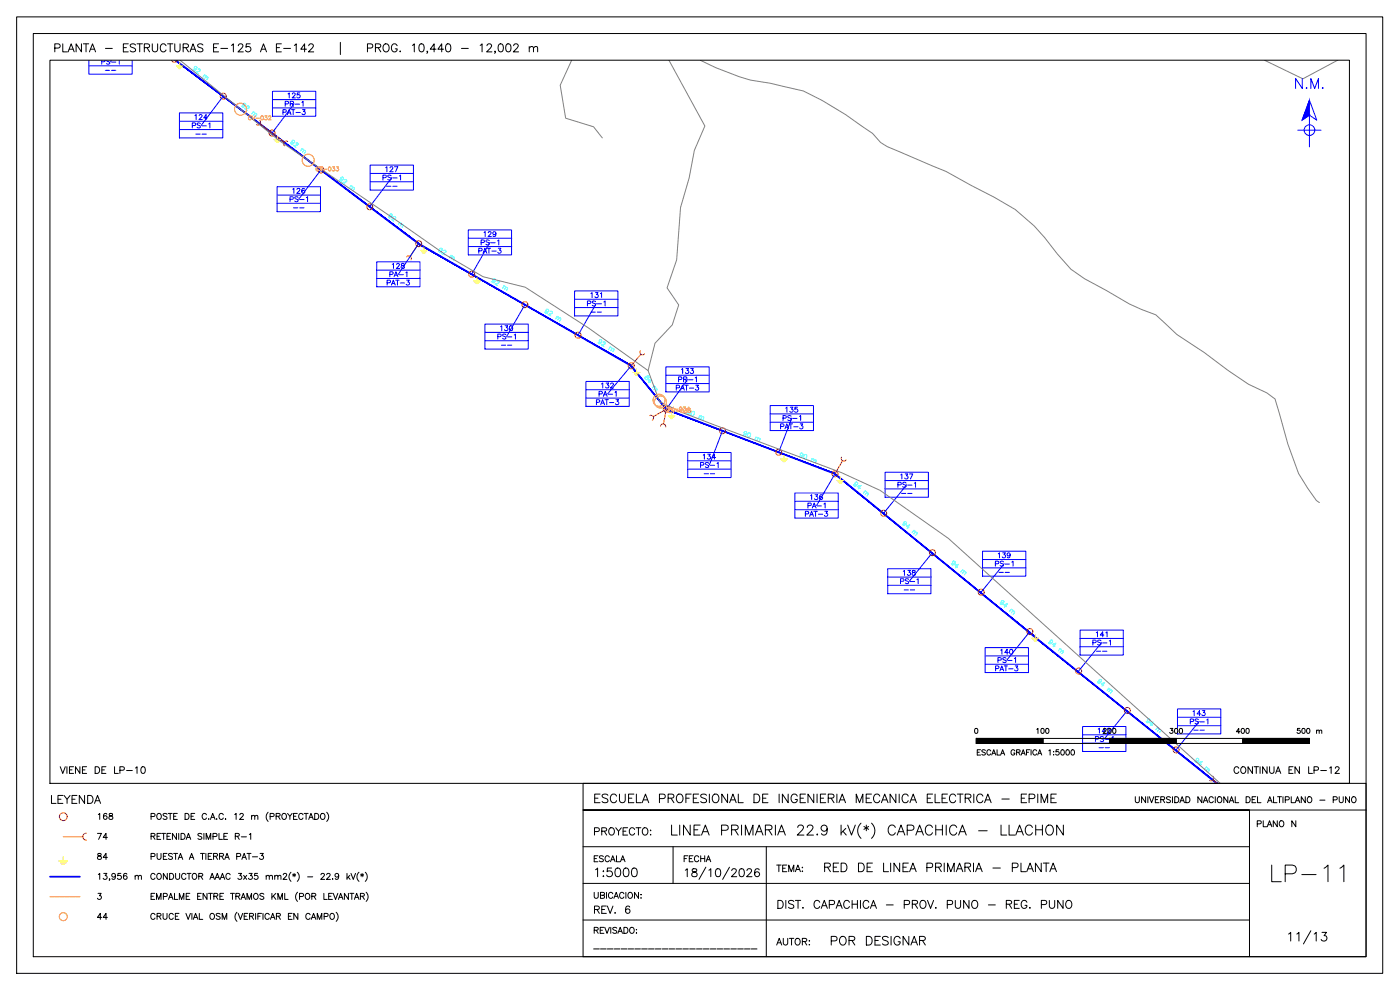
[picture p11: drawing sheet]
<svg xmlns="http://www.w3.org/2000/svg" width="420mm" height="297mm" viewBox="0 0 420 297" stroke-linecap="round" stroke-linejoin="round" font-family="sans-serif">
<!-- layer: RP_CONDUCTOR -->
<path d="M310.6 191.3l54.3 43.7h.4zM310.8 191.1l54.5 43.9-54.7-43.7zM250.5 142.3l60.1 49 .2-.2zM250.6 142.1l60.2 49-60.3-48.8zM199.9 122.9l50.6 19.4 .1-.2zM200 122.7l50.6 19.4-50.7-19.2zM189.3 109.8l10.6 13.1 .1-.2zM189.5 109.7l10.5 13-10.7-12.9zM125.5 73.2l63.8 36.6 .2-.1zM125.7 73l63.8 36.7-64-36.5zM52.5 18.1l73 55.1 .2-.2zM52.5 18.1h.4l72.8 54.9z" fill="#00f" stroke="#00f" stroke-width=".3"/>
<!-- layer: RP_CUADROPOSTE -->
<g fill="none" stroke="#00f" stroke-width=".3">
<path d="M26.7 18.1v4.2h13v-4.2M26.7 19.8h13M53.8 33.9h13.1v7.5h-13.1zM53.8 36.4h13.1M53.8 38.9h13.1M67 28.9l-6.6 8.7M81.8 27.4h13v7.5h-13zM81.8 29.9h13M81.8 32.4h13M88.3 31.1l-6.7 8.8M83.2 56h13v7.5h-13zM83.2 58.5h13"/>
<path d="M96.3 51l-6.6 8.8M111.1 49.5h13v7.5h-13zM111.1 52h13M111.1 54.5h13M117.6 53.3l-6.6 8.7M83.2 61h13M113.1 78.6h12.9v7.4h-12.9zM125.6 73.1l-6.1 9.2M140.5 69h13v7.5h-13zM140.5 71.5h13M140.5 74h13M147 72.7l-5.4 9.6"/>
<path d="M113.1 81.1h12.9M113.1 83.6h12.9M145.5 97.2h13v7.5h-13zM145.5 99.7h13M157.5 91.4l-5.5 9.6M172.4 87.3h13v7.5h-13zM172.4 89.8h13M172.4 92.3h13M178.9 91l-5.4 9.6M145.5 102.2h13M175.9 114.4h12.9v7.5h-12.9zM175.9 116.9h12.9"/>
<path d="M175.9 119.4h12.9M189.4 109.8l-7 8.4M199.8 110.1h13v7.5h-13zM199.8 112.6h13M199.8 115.1h13M206.3 113.8l-6.4 9M206.4 135.8h13v7.5h-13zM206.4 138.3h13M216.8 129.3l-3.9 10.2M231.1 121.7h13v7.5h-13zM231.1 124.2h13M231.1 126.7h13"/>
<path d="M237.6 125.4l-3.9 10.3M206.4 140.8h13M238.5 147.9h13.1v7.5h-13.1zM238.5 150.4h13.1M238.5 152.9h13.1M250.6 142.2l-5.5 9.5M265.6 141.7h13v7.5h-13zM265.6 144.2h13M265.6 146.7h13M272.1 145.4l-6.9 8.6M266.4 170.6h13v7.5h-13zM266.4 173.1h13"/>
<path d="M266.4 175.6h13M279.8 165.8l-6.9 8.6M294.9 165.4h13v7.5h-13zM294.9 167.9h13M294.9 170.4h13M301.4 169.1l-7 8.6M295.7 194.3h13v7.5h-13zM295.7 196.8h13M295.7 199.3h13M309.1 189.5l-6.9 8.6M324.1 189h13v7.5h-13zM324.1 191.5h13"/>
<path d="M324.1 194h13M330.6 192.8l-6.9 8.5M324.9 218h13v7.5h-13zM338.3 213.2l-6.9 8.5M353.4 212.7h13v7.5h-13zM353.4 215.2h13M353.4 217.7h13M359.9 216.5l-6.9 8.5M324.9 220.5h13M324.9 223h13"/>
</g>
<!-- layer: RP_POSTE -->
<g fill="none" stroke="#f00" stroke-width=".3">
<path d="M51.5 18.1a.91 .91 0 0 0 .8 .6 .91 .91 0 0 0 .9-.6"/>
<circle cx="67" cy="28.8" r=".9"/>
<circle cx="81.7" cy="39.9" r=".9"/>
<circle cx="96.3" cy="51" r=".9"/>
<circle cx="111" cy="62" r=".9"/>
<circle cx="125.6" cy="73.1" r=".9"/>
<circle cx="141.6" cy="82.3" r=".9"/>
<circle cx="157.5" cy="91.4" r=".9"/>
<circle cx="173.5" cy="100.6" r=".9"/>
<circle cx="189.4" cy="109.7" r=".9"/>
<circle cx="216.8" cy="129.2" r=".9"/>
<circle cx="233.7" cy="135.7" r=".9"/>
<circle cx="250.6" cy="142.2" r=".9"/>
<circle cx="265.2" cy="154" r=".9"/>
<circle cx="279.8" cy="165.8" r=".9"/>
<circle cx="294.5" cy="177.7" r=".9"/>
<circle cx="309.1" cy="189.5" r=".9"/>
<circle cx="323.7" cy="201.3" r=".9"/>
<circle cx="338.3" cy="213.2" r=".9"/>
<circle cx="353" cy="225" r=".9"/>
<circle cx="19" cy="245" r="1.17"/>
</g>
<!-- layer: RP_PTIERRA -->
<g fill="none" stroke="#ff0" stroke-width=".3">
<path d="M52.9 19.8h2M53.9 18.8v1M53.3 20.2h1.3M53.6 20.6h.6M82.3 41.9h1.9M82.6 42.3h1.3M83 42.7h.5M83.2 40.9v1M126.2 75.1h2M126.6 75.5h1.3M126.9 75.9h.6M127.2 74.1v1"/>
<path d="M142.2 84.3h2M142.5 84.7h1.3M142.9 85.1h.6M143.2 83.3v1M190 111.7h2M190.4 112.1h1.3M190.7 112.6h.6M191 110.8v.9M234.3 137.7h2M234.7 138.1h1.2M235 138.5h.6M235.3 136.7v1"/>
<path d="M251.2 144.2h2M251.5 144.6h1.3M251.9 145h.6M252.2 143.2v1M309.7 191.5h2M310 191.9h1.3M310.4 192.3h.6M310.7 190.5v1M17.7 258.3h2.6M18.1 258.9h1.7M18.6 259.4h.8M19 257.1v1.2"/>
</g>
<!-- layer: RP_VANO -->
<g fill="none" stroke="#0ff" stroke-width=".3">
<path d="M59 20.6a.4 .4 0 0 1-.6-.1 .4 .4 0 0 1 .2-.6 .4 .4 0 0 1 .5 .5l-.5 .7h-.4l-.2-.4M59.5 20.8l.4-.1 .2 .5-1.3 .4 .7 .5M61.3 22.6h.4l.2 .2-.5 .7M61.4 22.4l-.5 .7M61.8 23l.6 .3-.4 .6M73.7 31.7a.4 .4 0 0 1-.7-.1 .4 .4 0 0 1 .3-.6 .4 .4 0 0 1 .5 .4l-.8 .8-.3-.4M74.1 31.9l.3-.2 .3 .2v.5l-1.2 .2 .7 .6M88.3 42.7a.41 .41 0 0 1-.6 0 .41 .41 0 0 1 .2-.6 .41 .41 0 0 1 .5 .4l-.7 .8-.4-.5M88.8 42.9l.4-.1 .2 .5-1.3 .4 .7 .5M90.6 44.8l.6 .2-.4 .7M90.7 44.6l-.5 .7M91.1 45.2l.6 .2-.4 .7"/>
<path d="M103 53.8a.4 .4 0 0 1-.7-.1 .4 .4 0 0 1 .3-.5 .4 .4 0 0 1 .5 .4l-.8 .7-.3-.4M103.4 54l.4-.1 .3 .5-1.3 .4 .7 .5M105.3 55.8l.6 .3-.5 .6M105.4 55.6l-.5 .7M105.8 56.2h.4l.2 .3-.4 .6M117.6 64.9a.41 .41 0 0 1-.6-.1 .41 .41 0 0 1 .2-.6 .41 .41 0 0 1 .5 .4l-.5 .7h-.5l-.1-.3M118.1 65.1l.4-.1 .2 .5-1.2 .3 .7 .5M119.9 66.9l.6 .2-.4 .7M120.1 66.7l-.6 .7M120.5 67.3l.6 .2-.5 .7M132.7 75.1a.41 .41 0 0 1-.7 0 .41 .41 0 0 1 .2-.7 .41 .41 0 0 1 .6 .4l-.7 .9-.4-.4M133.2 75.2h.6v.4l-1.2 .4 .8 .5"/>
<path d="M135.2 76.8l.6 .1-.3 .8M135.3 76.6l-.4 .8M135.8 77.1h.4l.2 .2-.3 .7M148.6 84.2a.4 .4 0 0 1-.6 .1 .4 .4 0 0 1 .2-.7 .4 .4 0 0 1 .5 .4l-.6 .8-.4-.3M149.1 84.4l.4-.2 .3 .5-1.2 .5 .7 .4M151.1 86l.4-.1 .3 .2-.4 .7M151.3 85.8l-.5 .7M151.7 86.3l.4-.1 .3 .3-.4 .7M164.6 93.4a.4 .4 0 0 1-.7 0 .4 .4 0 0 1 .2-.6 .4 .4 0 0 1 .6 .3l-.5 .8-.4 .1-.2-.4M165.1 93.5l.3-.1 .4 .4-1.3 .6 .8 .4M167.1 95.1l.4-.1 .2 .3-.3 .7M167.2 94.9l-.4 .8"/>
<path d="M167.7 95.4h.4l.2 .2-.3 .7M180.5 102.5a.41 .41 0 0 1-.6 0 .41 .41 0 0 1 .2-.6 .41 .41 0 0 1 .5 .4l-.6 .9-.4-.4M181 102.7l.4-.2 .3 .4-.2 .3-1 .3 .7 .4M183 104.3l.4-.1 .3 .2-.4 .7M183.2 104.1l-.5 .7M183.6 104.6l.4-.1 .3 .3-.4 .7M193.6 113.2l.4-.1 .7 .3 .1-.2-.2-.4-.3-.1-.2 .2 .2 .9a.45 .45 0 0 1-.6 0 .45 .45 0 0 1-.1-.6zM195.1 114.8l-.6-.7 1.1-.1-1 .8M196.3 116l.5 .3-.6 .6M196.5 115.8l-.7 .6M196.7 116.5l.6 .4-.6 .5M209.9 124.9l.4-.1 .3 .1-.3 .8"/>
<path d="M210 124.7l-.3 .8M210.6 125.1l.3-.1 .3 .2-.2 .7M224 130a.4 .4 0 0 1-.6 .1 .4 .4 0 0 1 .1-.6 .4 .4 0 0 1 .6 .3l-.5 .9-.5-.3M224.6 130l.2-.1a.59 .59 0 0 1 .4 .8 .59 .59 0 0 1-.9 .3zM226.8 131.3l.4-.1 .2 .2-.2 .8M226.9 131.1l-.3 .8M227.4 131.6l.4-.1 .3 .1-.3 .8M240.9 136.5a.41 .41 0 0 1-.6 .1 .41 .41 0 0 1 .1-.6 .41 .41 0 0 1 .6 .2l-.5 1-.5-.4M241.5 136.5l.1-.1a.6 .6 0 0 1 .5 .8 .6 .6 0 0 1-.9 .3zM243.7 137.8l.4-.1 .2 .1-.2 .8M243.8 137.6l-.3 .8M244.3 138l.4-.1 .3 .2-.3 .8"/>
<path d="M257.3 145.3a.41 .41 0 0 1-.6 0 .41 .41 0 0 1 .2-.6 .41 .41 0 0 1 .5 .4l-.7 .7-.4-.4M258.1 146.5l-.7-.5 1-.3-.8 1M259.5 147.4l.6 .3-.4 .6M259.7 147.2l-.6 .7M260.1 147.9l.5 .2-.4 .7M271.9 157.2a.41 .41 0 0 1-.6-.1 .41 .41 0 0 1 .3-.6 .41 .41 0 0 1 .5 .4l-.8 .8-.4-.5M272.7 158.4l-.7-.6 1-.3-.8 1M274.2 159.3l.5 .2-.4 .7M274.3 159.1l-.6 .7M274.7 159.7l.6 .2-.5 .7M286.6 169a.4 .4 0 0 1-.7-.1 .4 .4 0 0 1 .3-.5 .4 .4 0 0 1 .5 .4l-.8 .7-.3-.4M287.4 170.2l-.8-.6 1.1-.3-.9 1.1"/>
<path d="M288.8 171.1l.6 .3-.5 .6M288.9 170.9l-.5 .7M289.3 171.5h.4l.2 .3-.5 .7M301.2 180.9a.4 .4 0 0 1-.7-.1 .4 .4 0 0 1 .3-.6 .4 .4 0 0 1 .5 .4l-.8 .8-.3-.5M302 182l-.8-.5 1.1-.3-.8 1M303.4 183h.4l.2 .2-.5 .7M303.6 182.8l-.6 .6M303.9 183.4h.4l.2 .2-.4 .7M315.8 192.7a.4 .4 0 0 1-.6-.1 .4 .4 0 0 1 .2-.6 .4 .4 0 0 1 .5 .5l-.7 .7-.4-.4M316.6 193.9l-.7-.6 1-.3-.8 1M318 194.8h.4l.2 .2-.4 .7M318.2 194.6l-.6 .7"/>
<path d="M318.5 195.2l.7 .3-.5 .6M330.4 204.5a.4 .4 0 0 1-.6-.1 .4 .4 0 0 1 .3-.5 .4 .4 0 0 1 .4 .4l-.7 .7-.4-.4M331.2 205.7l-.7-.6 1-.2-.8 1M332.6 206.6l.6 .3-.4 .6M332.8 206.4l-.5 .7M333.2 207.1l.6 .2-.5 .7M345.1 216.4a.41 .41 0 0 1-.7-.1 .41 .41 0 0 1 .3-.6 .41 .41 0 0 1 .5 .4l-.8 .8-.4-.5M345.8 217.6l-.7-.6 1-.3-.8 1M347.3 218.5l.6 .2-.5 .7M347.4 218.3l-.5 .6M347.8 218.9l.6 .2-.5 .7M359.7 228.2a.41 .41 0 0 1-.7-.1 .41 .41 0 0 1 .3-.6 .41 .41 0 0 1 .5 .5l-.8 .7-.3-.4"/>
<path d="M360.5 229.4l-.8-.6 1.1-.3-.8 1M361.9 230.3l.6 .2-.5 .7M362 230.1l-.5 .7M362.4 230.7h.4l.2 .3-.4 .6"/>
</g>
<!-- layer: RP_RETENIDA -->
<g fill="none" stroke="#f00" stroke-width=".3">
<path d="M78.1 37.2l7.1 5.4M86.4 42.5a.79 .79 0 0 0-1.1 .1 .79 .79 0 0 0 .1 1.1M122 77.1a.79 .79 0 0 1 1.1-.2 .79 .79 0 0 1 .3 1.1M125.6 73.1l-2.5 3.8M192.2 105.2a.79 .79 0 0 0 .1 1.1 .79 .79 0 0 0 1.1-.1M192.3 106.3l-2.9 3.5M195 124.7a.79 .79 0 0 1 1 .3 .79 .79 0 0 1-.3 1.1M196 125l3.9-2.2-.8 4.4M198.2 127.8a.79 .79 0 0 1 .9-.6 .79 .79 0 0 1 .7 .9M252.6 137.2a.79 .79 0 0 0 .3 1.1 .79 .79 0 0 0 1-.3M252.8 138.3l-2.2 3.9M364 232.9a.79 .79 0 0 1 .1 1.1 .79 .79 0 0 1-1.1 .1"/>
<path d="M364.1 234l1.2 1M19 251h5.8M25.9 250a1.05 1.05 0 0 0-1.1 1 1.05 1.05 0 0 0 1.1 1.1"/>
</g>
<!-- layer: VIAS -->
<path d="M54.1 18.1l29.6 24 35.3 24.1 14.6 10.2 11.4 6.6 12.6 3.2 19.1 12.2 17.8 12.8 3.4 9.3 6.5 3.2 48.2 18.1 11.5 5.3 20.5 14.4 81.6 73.5M171.6 18.1l-3.5 7.5 1.7 9.9 8.3 2.5 2.7 3.4M200.8 18.1l10.7 19.7-3.1 7.3-1.6 8.3-2.6 8.9-1.1 15.7-2.9 8.4 3.5 5.1-1.9 6-5.2 5.5-2.1 8.2M210.2 18.1a57.6 57.6 0 0 0 21 6.9l9.9 2.3 5.6 2.8 7.1 4.3 8.1 5.6 2.4 2.8 2 1.2 17.6 7.4 14.5 7.8a49.8 49.8 0 0 1 18.9 17l4.1 4.6 4.1 2.8 13.4 7.6 8 3.3 6.3 5.9 8.3 5.4 6.9 5.3 6.3 4.2 5.5 2.6 2.5 1.8 3.8 13.5 3.2 8.9 5.4 8.1 .9 .6M379.5 18.1l11.5 5.6 10.6-5.6" fill="none" stroke="#808080" stroke-width=".3"/>
<!-- layer: CRUCES -->
<g fill="none" stroke="#ff7f00" stroke-width=".3">
<path d="M95.7 50.4a.43 .43 0 0 0-.5-.3 .43 .43 0 0 0-.4 .5v.2a.44 .44 0 0 0 .4 .5 .44 .44 0 0 0 .5-.3M95.9 50.1l.5 1.2 .4-1.2M97.1 50.8h1M99.8 50.1h.6l-.3 .5a.4 .4 0 0 1 .3 .6 .4 .4 0 0 1-.7-.1M101 50.1h.6l-.4 .5a.4 .4 0 0 1 .3 .6 .4 .4 0 0 1-.7-.1"/>
<circle cx="72.2" cy="32.8" r="1.81"/>
<circle cx="92.5" cy="48.1" r="1.81"/>
<circle cx="99" cy="50.6" r=".55"/>
<circle cx="197.8" cy="120.1" r="1.81"/>
<circle cx="198.2" cy="120.6" r="1.81"/>
<circle cx="19" cy="275" r="1.2"/>
</g>
<!-- layer: MARCO -->
<path d="M5 5.1h410v286.9h-410zM10 10.1h400v276.9h-400zM15 18.1h390v216.9h-390z" fill="none" stroke="#000" stroke-width=".3"/>
<!-- layer: NM -->
<g fill="none" stroke="#00f" stroke-width=".3">
<path d="M389.5 39.1h7M393 30.1l2.2 6-2.2-1.5-2.2 1.5zM393 34.6v9.5"/>
<circle cx="393" cy="39" r="1.6"/>
</g>
<path d="M393 30.1v4.5h-1.7zM391.3 34.6l-.5 1.5 2.2-1.5z" fill="#00f" stroke="#00f" stroke-width=".3"/>
<!-- layer: ROTULO -->
<g fill="none" stroke="#000" stroke-width=".3">
<path d="M16.4 14.4h1.1a.64 .64 0 0 0 .6-.6 .64 .64 0 0 0-.6-.6h-1.1v2.4M18.8 13.2v2.4h1.4M20.4 15.6l1-2.4 .9 2.4M20.8 14.8h1.1M24.4 13.2v2.4l-1.6-2.4v2.4M25 13.2h1.6M25.8 13.2v2.4M26.8 15.6l1-2.4 .9 2.4M27.2 14.8h1.1M31.6 14.5h2.1M37 14.3h.9M38.5 13.2h-1.5v2.4h1.5"/>
<path d="M40.7 13.5a.9 .9 0 0 0-.9-.4 .9 .9 0 0 0-.7 .6l.2 .4 1.1 .4 .3 .7a1.07 1.07 0 0 1-1.6 0M41.1 13.2h1.6M41.9 13.2v2.4M43.3 14.3l1.4-.1 .2-.3-.1-.5-.5-.2h-1v2.4M44.1 14.3l.8 1.3M45.7 13.2v1.7a.81 .81 0 0 0 .8 .7 .81 .81 0 0 0 .8-.7v-1.7M49.8 13.7a.88 .88 0 0 0-1-.6 .88 .88 0 0 0-.7 1v.6a.88 .88 0 0 0 .7 .9 .88 .88 0 0 0 1-.6M50.3 13.2h1.6M51.1 13.2v2.4M52.5 13.2v1.7a.8 .8 0 0 0 .7 .7 .8 .8 0 0 0 .8-.7v-1.7M55 14.3l1.3-.1 .3-.3-.1-.5-.5-.2h-1v2.4M55.8 14.3l.8 1.3"/>
<path d="M57 15.6l.9-2.4 .9 2.4M57.4 14.8h1.1M60.9 13.5a.89 .89 0 0 0-.9-.4 .89 .89 0 0 0-.7 .6l.2 .4 1.2 .4 .2 .7a1.05 1.05 0 0 1-1.6 0M64.1 14.3h.9M65.6 13.2h-1.5v2.4h1.5M66.3 14.5h2M69.5 13.6l.5-.4v2.4M71.5 13.7l.3-.4 .7-.1 .3 .2 .1 .5-1.5 1.7h1.6M75.1 13.2h-1.2l-.1 1a.85 .85 0 0 1 1.3 0 .85 .85 0 0 1-.2 1.2 .85 .85 0 0 1-1.2-.3M78.2 15.6l.9-2.4 .9 2.4M78.5 14.8h1.2M83 14.3h.9"/>
<path d="M84.4 13.2h-1.4v2.4h1.4M85.1 14.5h2.1M88.3 13.6l.6-.4v2.4M92 14.8h-1.7l1.1-1.6v2.4M92.7 13.7l.2-.4 .7-.1 .3 .2 .1 .5-1.4 1.7h1.5M102.2 12.7v3.7M110.3 14.4l1.4-.1 .2-.3-.1-.6-.5-.2h-1v2.4M112.7 14.3l1.3-.1 .3-.6-.6-.4h-1v2.4M113.5 14.3l.8 1.3M115.4 13.3a1.19 1.19 0 0 1 1.5 .8 1.19 1.19 0 0 1-.8 1.5 1.25 1.25 0 0 1-1.2-.9 1.25 1.25 0 0 1 .5-1.4zM119.2 13.7a.88 .88 0 0 0-1-.6 .88 .88 0 0 0-.7 1v.6a.86 .86 0 0 0 .8 .9 .86 .86 0 0 0 .9-.9h-.6M120 15.4h.2z"/>
<path d="M123.8 13.6l.5-.4v2.4M126 13.3a.76 .76 0 0 1 1.2 .3l.1 .6a1.03 1.03 0 0 1-.9 1.4 1.55 1.55 0 0 1-.4-2.3zM128.3 15.4h-.2h.2l-.2 .6M130.9 14.8h-1.8l1.2-1.6v2.4M133.1 14.8h-1.7l1.2-1.6v2.4M134 13.3a.76 .76 0 0 1 1.2 .3l.1 .6a1.03 1.03 0 0 1-.9 1.4 1.55 1.55 0 0 1-.4-2.3zM138.5 14.5h2M144.1 13.6l.6-.4v2.4M146.2 13.7l.2-.4 .7-.1 .3 .2 .1 .5-1.5 1.7h1.6M148.7 15.4h-.3h.3l-.3 .6M149.8 13.3a.76 .76 0 0 1 1.2 .3l.1 .6a1.03 1.03 0 0 1-.9 1.4 1.55 1.55 0 0 1-.4-2.3zM152.1 13.3a.76 .76 0 0 1 1.1 .3l.2 .6a1.03 1.03 0 0 1-1 1.4 1.55 1.55 0 0 1-.3-2.3z"/>
<path d="M154.2 13.7l.2-.4 .7-.1 .3 .2 .1 .5-1.4 1.7h1.5M158.8 14.4l.6-.4 .6 .1 .1 1.5M158.8 14v1.6M160.1 14.4l.6-.4 .5 .1 .2 1.5M292.7 218.6a.74 .74 0 0 1 .9 .6 .74 .74 0 0 1-.5 .9l-.6-.3zM175 235h235v52h-235zM293 221.6h20v1.5h-20zM293.3 225.7h.6M294.3 224.9h-1v1.7h1M295.7 225.2l-.4-.3-.6 .3v.3l1 .4v.4l-.4 .3-.6-.3M297.3 225.3a.59 .59 0 0 0-.6-.4 .59 .59 0 0 0-.5 .7v.3a.59 .59 0 0 0 .5 .7 .59 .59 0 0 0 .6-.4M297.6 226.6l.6-1.7 .7 1.7"/>
<path d="M297.9 226h.7M299.2 224.9v1.7h.9M300.3 226.6l.6-1.7 .6 1.7M300.5 226h.8M304.6 225.3a.59 .59 0 0 0-.7-.4 .59 .59 0 0 0-.5 .7v.3a.57 .57 0 0 0 .6 .7 .57 .57 0 0 0 .6-.7h-.4M305.1 225.7l.9-.1 .1-.5-1-.2v1.7M305.6 225.7l.6 .9M306.5 226.6l.6-1.7 .6 1.7M306.7 226h.8M308.1 225.7h.6M309.1 224.9h-1v1.7M309.4 224.9v1.7"/>
<path d="M311.1 225.3a.59 .59 0 0 0-.7-.4 .59 .59 0 0 0-.4 .7v.3a.59 .59 0 0 0 .4 .7 .59 .59 0 0 0 .7-.4M311.4 226.6l.6-1.7 .6 1.7M311.7 226h.7M313 221.6h20v1.5h-20zM314.8 225.3l.4-.4v1.7M316.2 225.5h.1M316.2 226.4h.1M317.7 224.9h-.7l-.1 .7a.57 .57 0 0 1 .9 0 .57 .57 0 0 1-.2 .9 .57 .57 0 0 1-.8-.2M318.6 225a.79 .79 0 0 1 .9 .6 .79 .79 0 0 1-.5 1l-.6-.3-.1-.7zM320.1 225a.79 .79 0 0 1 .9 .6 .79 .79 0 0 1-.5 1l-.5-.3-.1-.7zM321.6 225a.79 .79 0 0 1 1 .6 .79 .79 0 0 1-.6 1l-.5-.3-.1-.7zM333 221.6h20v1.5h-20z"/>
<path d="M340.7 239v1.3l.5 .5 .6-.2 .1-1.6M343.8 239v1.8l-1.2-1.8v1.8M344.5 239v1.8M344.9 239l.7 1.8 .7-1.8M346.7 239.9h.7M347.8 239h-1.1v1.8h1.1M348.4 239.9l1-.1 .1-.6-1.1-.2v1.8M349 239.9l.5 .9M351.3 239.3l-.5-.3-.6 .1v.6l.9 .4 .2 .5-.5 .2-.7-.2M351.9 239v1.8M352.6 239h.5a.95 .95 0 0 1 .7 .9 .95 .95 0 0 1-.7 .9h-.5zM353 221.6h20v1.5h-20z"/>
<path d="M355.9 239h.6a.95 .95 0 0 1 .6 .9 .95 .95 0 0 1-.6 .9h-.6zM360.7 239v1.8l-1.2-1.8v1.8M364.1 239.5a.66 .66 0 0 0-.7-.5 .66 .66 0 0 0-.6 .7v.5a.67 .67 0 0 0 .6 .6 .67 .67 0 0 0 .7-.4M364.7 239v1.8M365.5 239.3l.2-.2a.84 .84 0 0 1 1 .8 .84 .84 0 0 1-1 .9l-.4-.6zM368.5 239v1.8l-1.2-1.8v1.8M370.7 239v1.8h1.1M373 221.6h20v1.5h-20zM374 239h.6a.97 .97 0 0 1 .6 .9 .97 .97 0 0 1-.6 .9h-.6zM375.8 239.9h.7M376.9 239h-1.1v1.8h1.1M377.4 239v1.8h1"/>
<path d="M382.2 239v1.8h1M383.4 239h1.2M384 239v1.8M385 239v1.8M385.7 240l1.1-.1v-.7l-1.1-.2v1.8M387.5 239v1.8h1.1M391.7 239v1.8l-1.2-1.8v1.8M392.7 239.1a.84 .84 0 0 1 1 .8 .84 .84 0 0 1-1 .9l-.4-.6zM400.1 240l1.1-.1v-.7l-1.1-.2v1.8M401.9 239v1.3l.5 .5 .6-.2 .1-1.6M405 239v1.8l-1.2-1.8v1.8M406 239.1a.84 .84 0 0 1 1 .8 .84 .84 0 0 1-1 .9l-.4-.6z"/>
<path d="M175 254h200M201.5 247.6v3h1.8M202 254v11.1M204 247.6v3M207.1 247.6v3l-2-3v3M208.3 249h1.1M210.1 247.6h-1.8v3h1.8M210.5 250.6l1.2-3 1.1 3M211 249.5h1.4M216.6 249.1l1.7-.1a.79 .79 0 0 0 .2-.9 .79 .79 0 0 0-.7-.5h-1.2v3M219.6 249l1.7-.2 .3-.4-.2-.6-.6-.2h-1.2v3M220.6 249l1 1.6"/>
<path d="M222.5 247.6v3M223.7 250.6v-3l1.1 3 1.2-3v3M226.7 250.6l1.1-3 1.2 3M227.1 249.5h1.5M229.7 249l1.7-.2 .3-.4-.1-.6-.6-.2h-1.3v3M230 254v33M230.7 249l1 1.6M232.7 247.6v3M233.4 250.6l1.1-3 1.2 3M233.8 249.5h1.5M239.4 248.3l.2-.5 .4-.2 .8 .1a.66 .66 0 0 1 .2 1l-1.7 1.9h2M242.3 248.3l.1-.5 .4-.2 .9 .1a.66 .66 0 0 1 .1 1l-1.7 1.9h2"/>
<path d="M245.3 250.3v.3zM248.3 248.5a.93 .93 0 0 1-1.3 .9 .93 .93 0 0 1-.4-1.5 .93 .93 0 0 1 1.5 .1 2.71 2.71 0 0 1-.3 2.4 .87 .87 0 0 1-1.3-.3M252.4 247.6v3M253 249.4l1 1.2M253.8 248.5l-1.4 1.5M254.4 247.6l1.1 3 1.2-3M258.4 247a3.1 3.1 0 0 0 0 4.6M259.3 248l1.4 .8M260 247.6v1.7M260.7 248l-1.4 .8M261.6 247a3.1 3.1 0 0 1 0 4.6M268.7 248.3a1.1 1.1 0 0 0-1.3-.8 1.1 1.1 0 0 0-.8 1.2 1.32 1.32 0 0 0 .2 1.4 1.32 1.32 0 0 0 1.5 .3l.4-.6"/>
<path d="M269.3 250.6l1.1-3 1.1 3M269.7 249.5h1.4M272.3 249.1h1.3a.78 .78 0 0 0 .7-.8 .78 .78 0 0 0-.7-.7h-1.3v3M274.8 250.6l1.2-3 1.1 3M275.3 249.5h1.4M279.8 248.3a1.1 1.1 0 0 0-1.2-.8 1.1 1.1 0 0 0-.9 1.2 1.31 1.31 0 0 0 .3 1.4 1.31 1.31 0 0 0 1.4 .3l.4-.6M280.8 249h2M280.8 247.6v3M282.8 247.6v3M284 247.6v3M287.1 248.3a1.1 1.1 0 0 0-1.2-.8 1.1 1.1 0 0 0-.9 1.2 1.31 1.31 0 0 0 .3 1.4 1.31 1.31 0 0 0 1.4 .3l.4-.6M287.7 250.6l1.1-3 1.2 3"/>
<path d="M288.1 249.5h1.5M293.7 249.3h2.6M300.4 247.6v3h1.7M302.8 247.6v3h1.7M304.8 250.6l1.2-3 1.1 3M305.3 249.5h1.4M309.8 248.3a1.1 1.1 0 0 0-1.2-.8 1.1 1.1 0 0 0-.9 1.2 1.31 1.31 0 0 0 .3 1.4 1.31 1.31 0 0 0 1.4 .3l.4-.6M310.8 249h2M310.8 247.6v3M312.8 247.6v3M314.1 248a1.1 1.1 0 0 1 1.3-.4 1.1 1.1 0 0 1 .7 1.1 1.32 1.32 0 0 1-.3 1.4 1.32 1.32 0 0 1-1.4 .3 1.85 1.85 0 0 1-.3-2.4zM319.1 247.6v3l-2-3v3"/>
<path d="M354.1 240.8l.7-1.8 .7 1.8M354.4 240.2h.8M361.1 240.8l.7-1.8 .7 1.8M361.4 240.2h.8M368.9 240.8l.7-1.8 .7 1.8M369.2 240.2h.8M380.4 240.8l.7-1.8 .7 1.8M380.7 240.2h.8M388.7 240.8l.7-1.8 .7 1.8M389 240.2h.8M396.1 240.1h1.5M410 243h-235h200v44"/>
<path d="M175 276h200M175 265.1h200M178.3 267.7v1.3l.5 .5 .7-.2v-1.6M178.3 279.1l1.1-.1 .1-.6-1.2-.2v1.8M178.9 279.1l.6 .9M180.1 279.1h.7M180.2 268.6l1.1-.1v-.6l-1.1-.2v1.8l1.1-.1 .1-.4-.4-.4M181.3 278.2h-1.2v1.8h1.2M181.5 278.2l.7 1.8 .7-1.8M182 267.7v1.8M183.3 278.2v1.8M183.9 268.2a.66 .66 0 0 0-.8-.5 .66 .66 0 0 0-.5 .7 .74 .74 0 0 0 .2 1 .74 .74 0 0 0 1-.1l.1-.2"/>
<path d="M184.2 269.5l.7-1.8 .7 1.8M184.5 269h.9M185.1 278.5l-.4-.3-.8 .3 .2 .4 1 .6v.3l-.4 .2-.8-.2M185.7 279.4h.9M187.2 268.2a.66 .66 0 0 0-.7-.5 .66 .66 0 0 0-.6 .7 .74 .74 0 0 0 .3 1 .74 .74 0 0 0 1-.1v-.2M187.2 278.2h.6a.95 .95 0 0 1 .7 .9 .95 .95 0 0 1-.7 .9h-.6zM187.8 267.7v1.8M188.8 267.8a.84 .84 0 0 1 1 .8 .84 .84 0 0 1-1 .9l-.4-.6zM189.3 278.3a.84 .84 0 0 1 1.1 .8 .84 .84 0 0 1-1.1 .9l-.3-.6zM190.9 278.9h.2zM190.9 280h.2zM191.6 267.7v1.8l-1.2-1.8v1.8"/>
<path d="M192.3 268.4h.2zM192.3 269.5h.2zM205.7 261.1l.5-.4v2.3M207.8 260.8a.49 .49 0 0 0 .3 .8l.4 .1a.69 .69 0 0 1 .7 .6 .69 .69 0 0 1-.6 .7h-.4a.69 .69 0 0 1-.6-.7 .69 .69 0 0 1 .7-.6l.4-.1a.47 .47 0 0 0 .3-.8zM211.8 260.2l-2 3.6M212.7 261.1l.6-.4v2.3M215 260.8a.8 .8 0 0 1 1.2 .3 1.13 1.13 0 0 1 .1 1.3 1.13 1.13 0 0 1-1.3 .5 1.88 1.88 0 0 1 0-2.1zM218.9 260.2l-2 3.6M219.6 261.2l.5-.5h.4l.5 .4-.4 .8-1.1 1.1h1.6M222.1 260.8a.8 .8 0 0 1 1.2 .3 1.13 1.13 0 0 1 .1 1.3 1.13 1.13 0 0 1-1.3 .5l-.3-.9zM224.2 261.2l.4-.5h.5l.5 .4-.4 .8-1.1 1.1h1.6M227.8 261a.7 .7 0 0 0-1-.2 1.36 1.36 0 0 0 .5 2.2 .75 .75 0 0 0 .7-.7 .75 .75 0 0 0-.8-.7 .75 .75 0 0 0-.7 .6"/>
<path d="M393.4 279.3l-2.2 3.9M396.7 279.7h1.4l-.7 1a.86 .86 0 0 1 .6 1.4 .86 .86 0 0 1-1.5-.2M185.4 280l.7-1.8 .7 1.8M386.7 280.3l.6-.6v2.6M389.2 280.3l.6-.6v2.6M394.4 280.3l.6-.6v2.6"/>
</g>
<!-- layer: 0 -->
<g fill="#000" stroke="#000" stroke-width=".3">
<path d="M293 221.6l20 1.5v-1.5zM293 221.6l20 1.5h-20z"/>
<path d="M333 221.6l20 1.5v-1.5zM333 221.6l20 1.5h-20z"/>
<path d="M373 221.6l20 1.5v-1.5zM373 221.6l20 1.5h-20z"/>
</g>
<!-- layer: RP_LEYENDA -->
<g fill="none" stroke="#000" stroke-width=".3">
<path d="M45.3 245l1.1-.1v-.7l-1.1-.1v1.8M45.3 250.9l1.1-.1v-.6l-1.1-.2v1.8M45.3 257l1.1-.1v-.7l-1.1-.1v1.8M45.9 250.9l.6 .9M47.1 256.1v1.2l.5 .6 .6-.3 .1-1.5M47.1 250.9h.7M47.2 244.3l.2-.2a.84 .84 0 0 1 1 .9 .84 .84 0 0 1-1 .8l-.3-.6zM48.2 250h-1.1v1.8h1.1M48.5 250h1.2M49 256.9h.7M49.1 250v1.8M50.1 244.3l-.4-.2-.8 .2 .2 .4 .9 .5 .1 .4-.4 .3-.8-.3"/>
<path d="M50.1 256.1h-1.1v1.8h1.1M50.1 250.9h.7M50.5 244.1h1.2M51.1 244.1v1.8M51.2 250h-1.1v1.8h1.1M51.8 256.3l-.5-.2-.7 .2 .1 .4 1 .5-.1 .6-.6 .1-.4-.3M52.1 244.9h.7M52.1 256.1h1.2M52.7 256.1v1.8M53 250v1.8l-1.2-1.8v1.8M53.2 244.1h-1.1v1.8h1.1M53.5 257.9l.7-1.8 .6 1.8"/>
<path d="M53.6 250v1.8M53.7 257.2h.9M54.3 250h.6a.95 .95 0 0 1 .7 .9 .95 .95 0 0 1-.7 .9h-.6zM55.5 244.1h.6a.96 .96 0 0 1 .7 .9 .96 .96 0 0 1-.7 .9h-.6zM55.9 251.8l.7-1.8 .6 1.8M56.1 251.3h.9M56.8 257.9l.7-1.8 .7 1.8M57.1 257.2h.8M57.3 244.9h.7M58.4 244.1h-1.1v1.8h1.1M60.2 256.1h1.2M60.6 250.3l-.4-.3-.8 .3 .2 .4 .9 .5 .1 .4-.4 .2-.8-.2"/>
<path d="M60.8 256.1v1.8M61.2 250v1.8M61.8 256.1v1.8M61.9 251.8v-1.8l.7 1.8 .6-1.8v1.8M62 244.5a.67 .67 0 0 0-.8-.4 .67 .67 0 0 0-.5 .6 .75 .75 0 0 0 .2 1 .75 .75 0 0 0 1-.1l.1-.2M62.5 256.9h.7M62.6 245.8h.1zM63.2 245.9l.6-1.8 .7 1.8M63.4 245.2h.9M63.6 256.1h-1.1v1.8h1.1M63.9 251l1.1-.1v-.7l-1.1-.2v1.8M64.1 256.9l1-.1 .1-.6-1.1-.1v1.8"/>
<path d="M64.7 256.9l.6 1M65 245.8h.1zM65.7 250v1.8h1.1M65.9 256.9l1-.1 .1-.6-1.1-.1v1.8M66.5 256.9l.6 1M67 244.5a.67 .67 0 0 0-.7-.4 .67 .67 0 0 0-.6 .6 .75 .75 0 0 0 .2 1 .75 .75 0 0 0 1-.1l.1-.2M67.2 250.9h.7M67.4 257.9l.7-1.8 .7 1.8M67.6 245.8h.2zM67.7 257.2h.9M68.3 250h-1.1v1.8h1.1M70.4 244.4l.5-.3v1.8"/>
<path d="M70.6 250.9l1-.1 .1-.6-1.1-.2v1.8M71 257l1.1-.1 .1-.7-1.2-.1v1.8M71.2 250.9l.6 .9M72 244.5l.3-.4 .7 .3-1.1 1.5h1.2M72.4 251.1h1.6M72.6 257.9l.7-1.8 .7 1.8M72.8 257.2h.9M74.1 256.1h1.2M74.7 256.1v1.8M74.8 250.4l.4-.4v1.8M75.5 245l.4-.3h.5l.1 1.2M75.5 244.7v1.2"/>
<path d="M75.8 257.1h1.5M76.5 245l.4-.3h.4l.1 1.2M78.1 256.1h.9l-.5 .6a.6 .6 0 0 1 .4 1 .6 .6 0 0 1-1-.2M80.5 243.7a1.88 1.88 0 0 0 0 2.8M81.1 245l1-.1 .1-.7-1.1-.1v1.8M82.9 244.9l1-.1 .1-.6-1.1-.1v1.8M83.5 244.9l.6 1M84.8 244.3l.1-.2a.84 .84 0 0 1 1.1 .9 .84 .84 0 0 1-1.1 .8l-.3-.6zM86.3 244.1l.7 .8v1M87.7 244.1l-.7 .8M88.1 244.9h.7M89.2 244.1h-1.1v1.8h1.1"/>
<path d="M90.9 244.5a.67 .67 0 0 0-.7-.4 .67 .67 0 0 0-.6 .6 .75 .75 0 0 0 .3 1 .75 .75 0 0 0 .9-.1l.1-.2M91.3 244.1h1.2M91.9 244.1v1.8M92.6 245.9l.7-1.8 .7 1.8M92.9 245.2h.9M94.4 244.1h.6a.95 .95 0 0 1 .7 .9 .95 .95 0 0 1-.7 .9h-.6zM96.3 244.3l.2-.2a.84 .84 0 0 1 1.1 .9 .84 .84 0 0 1-1.1 .8l-.3-.6zM98 243.7a1.88 1.88 0 0 1 0 2.8M29.4 268h1l-.6 .7a.59 .59 0 0 1 .5 1 .59 .59 0 0 1-1-.2M29.5 262.4l.4-.3v1.7M31.1 262.1h1l-.5 .6a.6 .6 0 0 1 .4 1 .6 .6 0 0 1-1-.2M32.9 263.8h-.1h.1l-.1 .4"/>
<path d="M34.6 262.6a.56 .56 0 0 1-.7 .5 .56 .56 0 0 1-.2-.9 .56 .56 0 0 1 .9 .1v.3a.85 .85 0 0 1-.6 1.2l-.4-.2M36.3 262.1h-.9l-.1 .7a.64 .64 0 0 1 1 0 .64 .64 0 0 1-.1 1 .64 .64 0 0 1-1-.3M38.1 262.3l-.1-.2a.89 .89 0 0 0-1.1 .7 .89 .89 0 0 0 .6 1 .56 .56 0 0 0 .7-.5 .56 .56 0 0 0-.6-.6 .56 .56 0 0 0-.6 .6M40.6 263l.4-.4 .4 .1 .1 1.1M40.6 262.6v1.2M41.5 263l.4-.4 .5 .1v1.1M45.3 268.9h.7M46.4 268h-1.1v1.9h1.1M46.5 262.5a.65 .65 0 0 0-.7-.5 .65 .65 0 0 0-.5 .7v.5a.65 .65 0 0 0 .5 .7 .65 .65 0 0 0 .7-.5M46.5 274.5a.65 .65 0 0 0-.7-.5 .65 .65 0 0 0-.5 .7v.5a.65 .65 0 0 0 .5 .7 .65 .65 0 0 0 .7-.5M47 269.9v-1.9l.6 1.9 .7-1.9v1.9M47.1 274.9l1.1-.1v-.6l-1.1-.1v1.8"/>
<path d="M47.4 262.1a.84 .84 0 0 1 1 .8 .84 .84 0 0 1-1 .9l-.3-.6zM47.7 274.9l.6 1M48.9 274.1v1.2l.5 .6 .6-.3 .1-1.5M49 269l1-.1 .1-.7-1.1-.2v1.9M50.2 262.1v1.7l-1.2-1.7v1.7M50.6 269.9l.6-1.9 .7 1.9M50.8 269.2h.9M50.9 262.1h.6a.95 .95 0 0 1 .6 .8 .95 .95 0 0 1-.6 .9h-.6zM52 274.5a.65 .65 0 0 0-.7-.5 .65 .65 0 0 0-.6 .7v.5a.65 .65 0 0 0 .6 .7 .65 .65 0 0 0 .7-.5M52.4 268v1.9h1M52.6 274.9h.7M52.7 262.1v1.2l.5 .5 .6-.2 .1-1.5"/>
<path d="M53.7 274.1h-1.1v1.8h1.1M53.8 269.9v-1.9l.7 1.9 .7-1.9v1.9M55.8 262.5a.67 .67 0 0 0-.8-.5 .67 .67 0 0 0-.5 .7v.5a.67 .67 0 0 0 .5 .7 .67 .67 0 0 0 .8-.5M55.8 274.1l.7 1.8 .6-1.8M55.9 268.9h.7M56.1 262.1h1.2M56.7 262.1v1.7M57 268h-1.1v1.9h1.1M57.6 274.1v1.8M57.8 262.3l.2-.2a.84 .84 0 0 1 1.1 .8 .84 .84 0 0 1-1.1 .9l-.3-.6zM58 275.9l.7-1.8 .7 1.8M58.3 275.3h.8"/>
<path d="M59.3 268.9h.7M59.6 262.9l1.1-.1 .1-.6-1.2-.1v1.7M59.8 274.1v1.8h1.1M60.2 262.9l.7 .9M60.4 268h-1.1v1.9h1.1M62.1 268v1.9l-1.2-1.9v1.9M62.6 268h1.2M63 263.8l.7-1.7 .7 1.7M63.2 274.3l.1-.2a.84 .84 0 0 1 1.1 .9 .84 .84 0 0 1-1.1 .8l-.3-.6zM63.2 268v1.9M63.2 263.3h.9M64.2 268.9l1-.1 .1-.6-1.1-.2v1.9"/>
<path d="M64.5 263.8l.7-1.7 .7 1.7M64.8 263.3h.8M64.8 268.9l.6 1M66 268.9h.7M66.1 263.8l.7-1.7 .6 1.7M66.1 274.3l-.5-.2-.7 .2 .1 .4 1.1 .6v.3l-.5 .3-.7-.3M66.3 263.3h.9M66.7 275.9v-1.8l.7 1.8 .7-1.8v1.8M67.1 268h-1.1v1.9h1.1M69.1 262.5a.65 .65 0 0 0-.8-.5 .65 .65 0 0 0-.5 .7v.5a.65 .65 0 0 0 .5 .7 .65 .65 0 0 0 .8-.5M69.2 268h1.2M69.8 268v1.9"/>
<path d="M70.8 268.9l1-.1 .1-.6-1.1-.2v1.9M71.1 273.7a1.85 1.85 0 0 0 0 2.7M71.4 268.9l.6 1M71.5 274.1l.7 1.8 .6-1.8M71.6 262.1h.9l-.5 .6a.6 .6 0 0 1 .4 1 .6 .6 0 0 1-1-.2M72.3 269.9l.7-1.9 .7 1.9M72.6 269.2h.8M73.1 262.6l.9 1.2M73.3 274.9h.7M74 262.6l-.9 1.2M74.1 269.9v-1.9l.7 1.9 .7-1.9v1.9M74.4 274.1h-1.1v1.8h1.1"/>
<path d="M74.7 262.1h1l-.5 .6a.6 .6 0 0 1 .4 1 .6 .6 0 0 1-1.1-.2M74.9 274.9l1-.1 .1-.6-1.1-.1v1.8M75.5 274.9l.6 1M76.3 268.3l.2-.2a.83 .83 0 0 1 1 .9 .83 .83 0 0 1-1 .8l-.4-.6zM76.7 274.1v1.8M77.3 262.1h-.8l-.1 .7a.64 .64 0 0 1 .9 0 .64 .64 0 0 1-.1 1 .64 .64 0 0 1-.9-.3M77.4 274.9h.7M78.5 274.1h-1.1v1.8M78.9 274.1v1.8M79.2 268.3l-.4-.3-.8 .3 .1 .4 1.1 .6v.3l-.4 .3-.8-.3M79.9 263l.4-.4 .4 .1 .1 1.1M79.9 262.6v1.2"/>
<path d="M80.8 263l.4-.4 .5 .1 .1 1.1M80.8 274.5a.67 .67 0 0 0-.7-.4 .67 .67 0 0 0-.6 .6v.5a.67 .67 0 0 0 .6 .7 .67 .67 0 0 0 .7-.5M81.2 275.9l.7-1.8 .6 1.8M81.4 275.3h.9M81.6 268v1.9M82 268.8l.8 1.1M82.4 263l.5-.4 .4 .1 .1 1.1M82.4 262.6v1.2M82.8 268l-1.2 1.2M83 274.9l1-.1 .1-.6-1.1-.1v1.8M83.4 263l.4-.4 .4 .1 .1 1.1M83.4 269.9v-1.9l.7 1.9 .7-1.9v1.9"/>
<path d="M83.6 274.9l.6 1M85 262.5l.4-.4h.5l.1 .3-.2 .6-.9 .8h1.2M85.4 268v1.9h1.1M86.6 274.9h.6M87.3 261.7a1.81 1.81 0 0 0 0 2.7M87.7 274.1h-1.1v1.8h1.1M87.8 262.3l.9 .5M88.3 262.1v1M88.7 262.3l-.9 .5M89.2 261.7a1.85 1.85 0 0 1 0 2.7M89.3 267.7a1.88 1.88 0 0 0 0 2.8M89.4 274.1v1.8l-1.2-1.8v1.8"/>
<path d="M89.9 269l1-.1 .1-.7-1.1-.2v1.9M91.9 268.1a.84 .84 0 0 1 1.1 .9 .84 .84 0 0 1-1.1 .8l-.3-.6zM92.3 263.1h1.6M93.1 274.5a.67 .67 0 0 0-.8-.4 .67 .67 0 0 0-.5 .6v.5a.67 .67 0 0 0 .5 .7 .67 .67 0 0 0 .8-.5M93.4 275.9l.7-1.8 .7 1.8M93.6 268.9l1-.1 .1-.6-1.1-.2v1.9M93.7 275.3h.8M94.2 268.9l.6 1M95.2 275.9v-1.8l.7 1.8 .7-1.8v1.8M96.3 262.5l.4-.4h.5l.2 .3-.3 .6-.9 .8h1.3M97.2 268v1.9h1M97.3 275l1-.1 .1-.7-1.1-.1v1.8"/>
<path d="M98 262.5l.4-.4 .7 .3-.3 .6-.8 .8h1.2M98.6 268.9h.7M99.2 274.3l.1-.2a.84 .84 0 0 1 1.1 .9 .84 .84 0 0 1-1.1 .8l-.3-.6zM99.8 263.8h.1zM99.8 268h-1.2v1.9h1.2M100 268l.7 1.9 .7-1.9M100.9 273.7a1.85 1.85 0 0 1 0 2.7M101.6 269.9l.6-1.9 .7 1.9M101.6 262.6a.56 .56 0 0 1-.7 .5 .56 .56 0 0 1-.2-.9 .56 .56 0 0 1 .9 .1v.3a.85 .85 0 0 1-.6 1.2l-.4-.2M101.8 269.2h.9M104.1 262.1v1.7M104.5 263.2l.6 .6"/>
<path d="M104.6 268v1.9l-1.2-1.9v1.9M105 262.6l-.9 .9M105 268h1.2M105.3 262.1l.7 1.7 .7-1.7M105.6 268v1.9M106.4 269.9l.6-1.9 .7 1.9M106.6 269.2h.9M107.7 261.7a1.81 1.81 0 0 0 0 2.7M108.2 268.9l1-.1 .2-.4-.5-.4h-.7v1.9M108.2 262.3l.9 .5M108.7 262.1v1M108.8 268.9l.6 1"/>
<path d="M109.1 262.3l-.9 .5M109.6 261.7a1.85 1.85 0 0 1 0 2.7M109.9 267.7a1.88 1.88 0 0 1 0 2.8"/>
</g>
<!-- layer: RP_CONDUCTOR -->
<path d="M15 263h9" fill="none" stroke="#00f" stroke-width=".51"/>
<!-- layer: RP_EMPALME -->
<path d="M15 269.1h1.3M16.6 269.1h1.2M18.1 269.1h1.3M19.6 269.1h1.3M21.1 269.1h1.3M22.7 269.1h1.3" fill="none" stroke="#f00" stroke-width=".3"/>
<text font-size="8.8" x="380.3" y="265.6">LP-11</text>
<text font-size="6.6" fill="#00f" x="387.7" y="27.9">N.M.</text>
<g font-size="5.7">
<text x="14.1" y="242.4">LEYENDA</text>
<text x="177.1" y="242">ESCUELA PROFESIONAL DE INGENIERIA MECANICA ELECTRICA - EPIME</text>
<text x="177.1" y="251.9">PROYECTO:</text>
<text x="246.2" y="262.8">RED DE LINEA PRIMARIA - PLANTA</text>
<text x="177.4" y="264.2">1:5000</text>
<text x="232.1" y="273.8">DIST. CAPACHICA - PROV. PUNO - REG. PUNO</text>
<text x="248.4" y="284.7">POR DESIGNAR</text>
</g>
<g font-size="5.3">
<text x="231.8" y="262.8">TEMA:</text>
<text x="177.1" y="275.2">REV. 6</text>
</g>
<g font-size="4.9" fill="#00f">
<text x="114.7" y="52.9">127</text>
<text x="143.9" y="72.3">129</text>
<text x="176" y="90.7">131</text>
<text x="179.2" y="117.8">132</text>
<text x="178.5" y="120.3">PA-1</text>
<text x="241.3" y="153.8">PA-1</text>
</g>
<g font-size="4.9">
<text x="16.9" y="233.2">VIENE DE LP-10</text>
<text x="369" y="233.2">CONTINUA EN LP-12</text>
<text x="28.2" y="246.9">168</text>
<text x="376.1" y="249.4">PLANO N</text>
<text x="27.9" y="252.9">74</text>
<text x="27.9" y="258.9">84</text>
<text x="177.1" y="259.6">ESCALA</text>
<text x="204.3" y="259.6">FECHA</text>
<text x="27.9" y="276.9">44</text>
<text x="231.8" y="284.7">AUTOR:</text>
</g>
<g font-size="4.4" fill="#00f">
<text x="84.3" y="33.2">PR-1</text>
<text x="85.4" y="30.7">125</text>
<text x="57.1" y="37">124</text>
<text x="86.8" y="59.3">126</text>
<text x="143.2" y="74.8">PS-1</text>
<text x="116.4" y="81.8">128</text>
<text x="115.7" y="84.3">PA-1</text>
<text x="148.9" y="100.5">130</text>
<text x="203.2" y="113.2">133</text>
<text x="202.5" y="115.7">PR-1</text>
<text x="234.6" y="124.9">135</text>
<text x="233.9" y="127.4">PS-1</text>
<text x="209.9" y="139">134</text>
<text x="269.2" y="145">137</text>
<text x="242" y="151">136</text>
<text x="269.9" y="173.9">138</text>
<text x="298.4" y="168.6">139</text>
<text x="299.2" y="197.6">140</text>
<text x="327.7" y="192.3">141</text>
<text x="298.4" y="200">PS-1</text>
<text x="356.7" y="215.9">143</text>
</g>
<g font-size="4.4">
<text x="310.1" y="221.2">100</text>
<text x="328.4" y="221.2">142</text>
<text x="350" y="221.2">300</text>
<text x="369.7" y="221.2">400</text>
<text x="388.1" y="221.2">500 m</text>
</g>
<text font-size="4" fill="#00f" x="29.3" y="20.5">PS-1</text>
<g font-size="4" fill="#ff7f00">
<text x="73.4" y="37">CV-032</text>
<text x="199" y="124.5">CV-034</text>
</g>
<g font-size="2.6" fill="#00f">
<text x="30.3" y="22.2">--</text>
<text x="57.5" y="41.6">--</text>
<text x="114.7" y="57.1">--</text>
<text x="86.8" y="63.5">--</text>
<text x="176" y="94.9">--</text>
<text x="149.2" y="104.8">--</text>
<text x="210.3" y="143.2">--</text>
<text x="269.2" y="149.2">--</text>
<text x="298.4" y="172.9">--</text>
<text x="270.2" y="178.2">--</text>
<text x="327.7" y="196.5">--</text>
<text x="357" y="220.5">--</text>
<text x="328.4" y="225.4">--</text>
</g>
<text font-size="2.6" x="177.1" y="286.1">________________________</text>
</svg>
